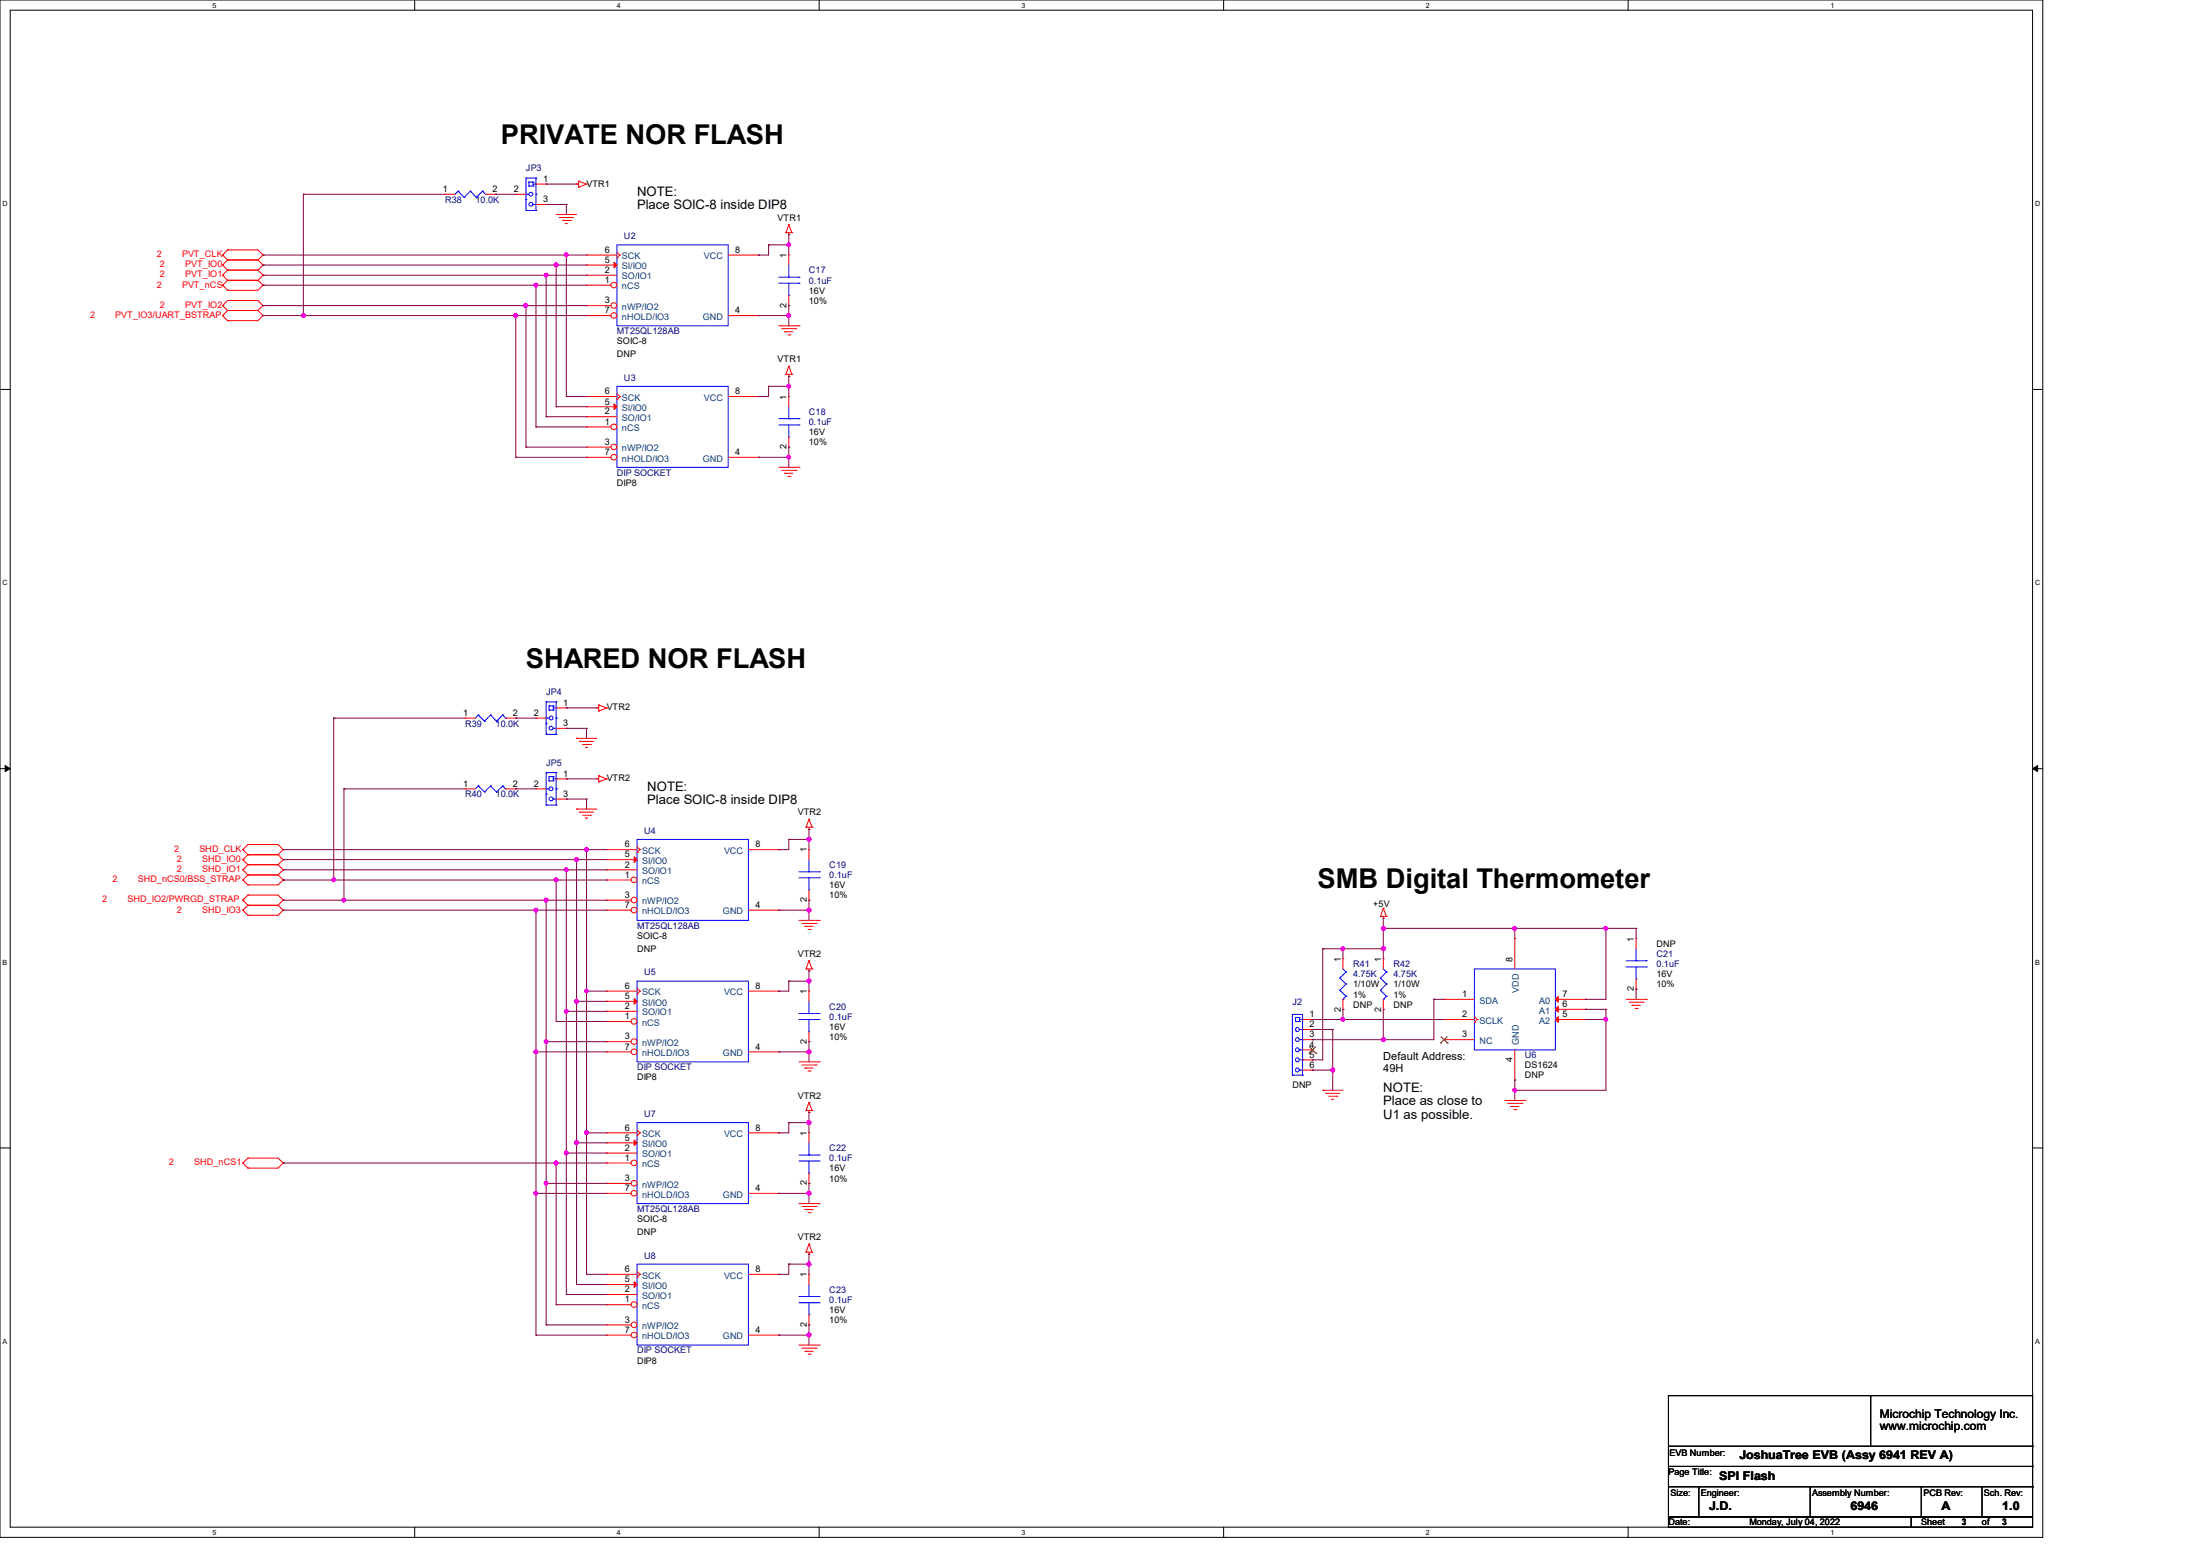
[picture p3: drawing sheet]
<svg xmlns="http://www.w3.org/2000/svg" width="420mm" height="297mm" viewBox="0 0 420 297" stroke-linecap="round" stroke-linejoin="round" font-family="sans-serif">
<path d="M0 0h390v293.5h-390zM1.9 1.9h386.1v289.6h-386.1z" fill="none" stroke="#000" stroke-width=".19"/>
<g fill="#fff">
<path d="M40.6 .2h.7v1.5h-.7z"/>
<path d="M40.6 291.7h.7v1.5h-.7z"/>
</g>
<path d="M79.2 0v1.9M79.2 291.5v2" fill="none" stroke="#000" stroke-width=".19"/>
<g fill="#fff">
<path d="M117.8 .2h.7v1.5h-.7z"/>
<path d="M117.8 291.7h.7v1.5h-.7z"/>
</g>
<path d="M156.4 0v1.9M156.4 291.5v2" fill="none" stroke="#000" stroke-width=".19"/>
<g fill="#fff">
<path d="M195 .2h.7v1.5h-.7z"/>
<path d="M195 291.7h.7v1.5h-.7z"/>
</g>
<path d="M233.6 0v1.9M233.6 291.5v2" fill="none" stroke="#000" stroke-width=".19"/>
<g fill="#fff">
<path d="M272.2 .2h.8v1.5h-.8z"/>
<path d="M272.2 291.7h.8v1.5h-.8z"/>
</g>
<path d="M310.8 0v1.9M310.8 291.5v2" fill="none" stroke="#000" stroke-width=".19"/>
<g fill="#fff">
<path d="M349.4 .2h.8v1.5h-.8z"/>
<path d="M349.4 291.7h.8v1.5h-.8z"/>
<path d="M.5 38.1h1v1.6h-1z"/>
<path d="M388.5 38.1h1v1.6h-1z"/>
<path d="M.5 110.5h1v1.6h-1z"/>
<path d="M388.5 110.5h1v1.6h-1z"/>
</g>
<path d="M0 74.3h1.9M388 74.3h2" fill="none" stroke="#000" stroke-width=".19"/>
<g fill="#fff">
<path d="M.5 182.9h.9v1.5h-.9z"/>
<path d="M388.5 182.9h.9v1.5h-.9z"/>
</g>
<path d="M0 146.7h1.9M388 146.7h2" fill="none" stroke="#000" stroke-width=".19"/>
<path d="M1 146.1l.9 .6-.9 .6zM388 146.7l1-.6v1.2z" fill="#000" stroke="#000" stroke-width=".19"/>
<g fill="#fff">
<path d="M.5 255.3h.9v1.5h-.9z"/>
<path d="M388.5 255.3h.9v1.5h-.9z"/>
</g>
<g fill="none" stroke="#000" stroke-width=".19">
<path d="M0 219.1h1.9M388 219.1h2M318.5 266.4h69.5v23.2h-69.5zM318.5 279.9h69.5M318.5 276.1h69.5M357.1 266.4h.1M357.1 266.4v9.7M388 279.9h.1M388 276.1h.1M318.5 289.6h46.4v1.9h-46.4zM318.5 283.8h69.5M324.3 283.8h.1"/>
<path d="M324.3 283.8v5.8M345.6 283.8h.1M345.6 283.8v5.8M364.9 289.6h23.1v1.9h-23.1zM366.8 283.8h.1M366.8 283.8v5.8M378.4 283.8h.1M378.4 283.8v5.8M388 283.8h.1"/>
</g>
<g fill="none" stroke="#f00" stroke-width=".19">
<path d="M85 37.1h.1M85 37.1h1.9M92.7 37.1h1.9M94.6 37.1h.1M98.5 37.1h.1M98.5 37.1h1.9M102.3 35.1h2M102.3 39h2M104.3 35.1h.1M104.3 39h.1M110.1 35.1h.1M110.1 35.1h.3"/>
<path d="M110.4 34.6h.1M110.4 35.7h.1M110.4 34.6v1.1M110.4 34.6l1.6 .5M112 35.1h.1M112 35.1l-1.6 .6M42.5 48.7h.1M42.5 50.6h.1M42.5 52.5h.1M42.5 58.3h.1M42.5 54.4h.1M42.5 48.7l.9 .9"/>
<path d="M42.5 50.6l.9 1M42.5 52.5l.9 1M42.5 58.3l.9 1M42.5 54.4l.9 1M43.4 47.7h.1M43.4 49.6h.1M43.4 51.6h.1M43.4 53.5h.1M43.4 57.4h.1M43.4 59.3h.1M43.4 55.4h.1M43.4 47.7l-.9 1"/>
<path d="M43.4 47.7h5.8l1 1M43.4 49.6h5.8M43.4 49.6l-.9 1M43.4 51.6h5.8M43.4 51.6l-.9 .9M43.4 53.5h5.8M43.4 57.4l-.9 .9M43.4 57.4h5.8l1 .9M43.4 59.3h5.8M43.4 59.3l-.9 .9M43.4 53.5l-.9 .9M49.2 49.6l1 1"/>
<path d="M49.2 51.6l1 .9M49.2 59.3l1 .9M49.2 53.5l1 .9M50.2 48.7h.1M50.2 50.6h.1M50.2 52.5h.1M50.2 58.3h.1M50.2 54.4h.1M50.2 48.7l-1 .9M50.2 50.6l-1 1M50.2 52.5l-1 1M50.2 58.3l-1 1"/>
<path d="M50.2 54.4l-1 1h-5.8M106.2 40.9h.1M106.2 40.9h3.9M106.8 41.5h.1M106.8 41.5h2.7M107.4 42.1h1.5M107.9 42.7h.1M107.9 42.7h.4M108.9 42.1h.1M112 50.6h.1M112 52.5h.1M112 50.6h5.8"/>
<path d="M112 52.5h5.8M150 44.4h.1M150 44.4h1.2M150.6 44.8h.1M150.6 42.9h.1M150.6 44.4v.4M150.6 42.9l-.6 1.5M150.6 42.9l.6 1.5M151.2 44.4h.1M42.5 60.2h.1M42.5 60.2l.9 1M43.4 61.2h.1"/>
<path d="M50.2 60.2h.1M50.2 60.2l-1 1h-5.8M148.7 62.2h3.8M149.2 62.7h2.7M149.8 63.3h.1M149.8 63.3h1.5M150 71.5h.1M150 71.5h1.2M150.4 63.9h.4M150.6 71.8h.1M150.6 69.9h.1M150.6 71.5v.3"/>
<path d="M150.6 69.9l-.6 1.6M150.6 69.9l.6 1.6M150.8 63.9h.1M151.2 71.5h.1M151.9 62.7h.1M152.5 62.2h.1M148.7 89.2h3.8M149.2 89.8h2.7M149.8 90.3h.1M149.8 90.3h1.5M150.4 90.9h.4M150.8 90.9h.1"/>
<path d="M151.9 89.8h.1M152.5 89.2h.1M102.3 137.1h.1M102.3 137.1h2M106.2 135.1h1.9M106.2 139h1.9M108.1 135.1h.1M108.1 139h.1M113.9 135.1h.1M113.9 135.1h.4M114.3 134.6h.1M114.3 135.7h.1"/>
<path d="M114.3 134.6v1.1M114.3 134.6l1.5 .5M115.8 135.1h.1M115.8 135.1l-1.5 .6M110.1 154.4h.1M110.1 140.9h.1M110.1 154.4h3.8M110.1 140.9h3.8M110.6 155h.1M110.6 141.5h.1M110.6 155h2.7M110.6 141.5h2.7"/>
<path d="M111.2 155.6h1.5M111.2 142.1h1.5M111.8 156.2h.1M111.8 142.7h.1M111.8 156.2h.4M111.8 142.7h.4M112.7 155.6h.1M112.7 142.1h.1M113.9 148.7h.1M113.9 148.7h.4M114.3 148.1h.1M114.3 149.2h.1"/>
<path d="M114.3 148.1v1.1M114.3 148.1l1.5 .6M115.8 148.7h.1M115.8 148.7l-1.5 .5M153.9 157.9h.1M153.9 157.9h1.1M154.4 158.3h.1M154.4 156.4h.1M154.4 157.9v.4M154.4 156.4l-.5 1.5M154.4 156.4l.6 1.5M155 157.9h.1"/>
<path d="M46.4 162.2h.1M46.4 164.1h.1M46.4 166h.1M46.4 171.8h.1M46.4 173.7h.1M46.4 168h.1M46.4 162.2l.9 1M46.4 164.1l.9 1M46.4 166l.9 1M46.4 171.8l.9 1M46.4 173.7l.9 1M46.4 168l.9 .9"/>
<path d="M47.3 161.2h.1M47.3 163.2h.1M47.3 165.1h.1M47.3 167h.1M47.3 170.9h.1M47.3 172.8h.1M47.3 174.7h.1M47.3 168.9h.1M47.3 161.2l-.9 1M47.3 161.2h5.8l1 1M47.3 163.2h5.8M47.3 163.2l-.9 .9"/>
<path d="M47.3 170.9l-.9 .9M47.3 165.1h5.8M47.3 165.1l-.9 .9M47.3 167h5.8M47.3 170.9h5.8l1 .9M47.3 172.8h5.8M47.3 172.8l-.9 .9M47.3 167l-.9 1M53.1 163.2l1 .9M53.1 165.1l1 .9M53.1 172.8l1 .9M53.1 167l1 1"/>
<path d="M54.1 162.2h.1M54.1 164.1h.1M54.1 166h.1M54.1 171.8h.1M54.1 173.7h.1M54.1 168h.1M54.1 162.2l-1 1M54.1 164.1l-1 1M54.1 166l-1 1M54.1 171.8l-1 1M54.1 173.7l-1 1h-5.8M54.1 168l-1 .9h-5.8"/>
<path d="M152.5 175.7h3.9M153.1 176.3h2.7M153.7 176.8h.1M153.7 176.8h1.5M154.3 177.4h.3M154.6 177.4h.1M155.8 176.3h.1M156.4 175.7h.1M263.5 174.9h.1M263.5 174.9h1.2M264.1 175.3h.1M264.1 173.4h.1"/>
<path d="M264.1 174.9v.4M264.1 173.4l-.6 1.5M264.1 173.4l.6 1.5M264.7 174.9h.1M289.2 179.2h.1M289.2 179.2v5.8M312.3 179.2h.1M312.3 179.2v1.9M153.9 185h.1M153.9 185h1.1M154.4 185.3h.1M154.4 183.4h.1"/>
<path d="M154.4 185v.3M154.4 183.4l-.5 1.6M154.4 183.4l.6 1.6M155 185h.1M275.7 190.8h.1M275.7 194.6h.1M275.7 198.5h.1M275.7 190.8h5.8M275.7 194.6h5.8M275.7 198.5h5.8M281.5 195.2h.1M281.5 194.1l.5 .5"/>
<path d="M282 194.6h.1M282 194.6l-.5 .6M296.9 190.8h5.8M296.9 194.6h5.8M296.9 192.7h5.8M302.7 190.8h.1M302.7 192.7h.1M302.7 194.6h.1M310.4 190.8h3.9M311 191.3h2.7M311.6 191.9h.1M311.6 191.9h1.5"/>
<path d="M312.2 192.5h.3M312.3 188.8h.1M312.3 186.9v1.9M312.5 192.5h.1M313.7 191.3h.1M314.3 190.8h.1M152.5 202.7h3.9M153.1 203.3h2.7M153.7 203.9h.1M153.7 203.9h1.5M153.9 212h.1M153.9 212h1.1"/>
<path d="M154.3 204.4h.3M154.4 212.3h.1M154.4 210.4h.1M154.4 212v.3M154.4 210.4l-.5 1.6M154.4 210.4l.6 1.6M154.6 204.4h.1M155 212h.1M155.8 203.3h.1M156.4 202.7h.1M252.5 208.1h.1M252.5 208.1h3.9"/>
<path d="M253.1 208.7h.1M253.1 208.7h2.7M253.7 209.3h1.5M254.3 209.8h.1M254.3 209.8h.3M255.2 209.3h.1M287.3 210.1h3.8M287.8 210.6h2.7M288.4 211.2h.1M288.4 211.2h1.6M289 211.8h.4M289.2 206.2h.1"/>
<path d="M289.2 200.4v5.8M289.4 211.8h.1M290.5 210.6h.1M291.1 210.1h.1M46.4 222h.1M46.4 222l.9 1M47.3 221.1h.1M47.3 223h.1M47.3 221.1l-.9 .9M47.3 221.1h5.8l1 .9M54.1 222h.1M54.1 222l-1 1h-5.8"/>
<path d="M152.5 229.7h3.9M153.1 230.3h2.7M153.7 230.9h.1M153.7 230.9h1.5M153.9 239h.1M153.9 239h1.1M154.3 231.5h.3M154.4 239.4h.1M154.4 237.4h.1M154.4 239v.4M154.4 237.4l-.5 1.6M154.4 237.4l.6 1.6"/>
<path d="M154.6 231.5h.1M155 239h.1M155.8 230.3h.1M156.4 229.7h.1M152.5 256.8h3.9M153.1 257.3h2.7M153.7 257.9h.1M153.7 257.9h1.5M154.3 258.5h.3M154.6 258.5h.1M155.8 257.3h.1M156.4 256.8h.1"/>
</g>
<g fill="none" stroke="#00f" stroke-width=".19">
<path d="M87.5 36.5h.1M87.5 36.5l-.6 .6M87.5 36.5l1.1 1.2M88.6 37.7h.1M89.8 36.5h.1M89.8 36.5l-1.2 1.2M89.8 36.5l1.1 1.2M90.9 37.7h.1M92.1 36.5h.1M92.1 36.5l-1.2 1.2M92.1 36.5l.6 .6M92.7 37.1h.1"/>
<path d="M100.4 34h.1M100.4 38.1h.1M100.4 37.1h.1M100.4 34h1.9M100.4 34v6.2M100.4 37.1h.6M101 35.5h.1M101 34.8h.1M101 34.8h.8M101 35.5h.8M101 34.8v.7M101.8 34.8h.1"/>
<path d="M101.8 35.5h.1M101.8 39h.1M101.8 35.1h.5M101.8 34.8v.7M101.8 39h.5M102.3 34h.1M102.3 37.1h.1M102.3 35.1h.1M102.3 34v6.2M100.4 40.2h.1M100.4 40.2h1.9M102.3 40.2h.1"/>
<path d="M117.8 46.7h21.2v15.5h-21.2zM104.3 134h.1M104.3 138h.1M104.3 137.1h.1M104.3 134h1.9M104.3 134v6.2M104.3 137.1h.5M104.8 135.6h.1M104.8 134.7h.1M104.8 134.7h.8M104.8 135.6h.8M104.8 134.7v.9"/>
<path d="M105.6 134.7h.1M105.6 135.6h.1M105.6 139h.1M105.6 135.1h.6M105.6 134.7v.9M105.6 139h.6M106.2 134h.1M106.2 137.1h.1M106.2 135.1h.1M106.2 134v6.2M104.3 140.2h.1M104.3 140.2h1.9"/>
<path d="M106.2 140.2h.1M281.5 185h15.4v15.4h-15.4zM310.4 183.4h3.9M310.4 184.6h3.9M312.3 186.9h.1M312.3 183.4h.1M312.3 181.1v2.3M312.3 184.6v2.3M314.3 183.4h.1M314.3 184.6h.1"/>
<circle cx="101.4" cy="37.1" r=".37"/>
<circle cx="101.4" cy="39" r=".37"/>
<circle cx="105.2" cy="139" r=".37"/>
<circle cx="105.2" cy="137.1" r=".37"/>
</g>
<path d="M275 199.1h.1M275.1 197.9l1.2 1.2M276.3 197.9l-1.3 1.2M276.3 199.1h.1" fill="none" stroke="#804000" stroke-width=".19"/>
<g fill="#f00" stroke="#f00" stroke-width=".19">
<path d="M297.5 190.2v1.1l-.6-.5z"/>
<path d="M296.9 192.7l.6-.6v1.1z"/>
<path d="M297.5 194.1v1.1l-.6-.6z"/>
<path d="M117.2 50l.6 .6-.6 .5z"/>
</g>
<circle cx="117.2" cy="60.2" r=".54" fill="#fff" stroke="#f00" stroke-width=".19"/>
<path d="M139 48.7h5.8M144.8 48.7h.1M112 60.2h.1M112 60.2h4.6M139 60.2h5.8M144.8 60.2h.1" fill="none" stroke="#f00" stroke-width=".19"/>
<circle cx="117.2" cy="54.4" r=".54" fill="#fff" stroke="#f00" stroke-width=".19"/>
<path d="M112 54.4h.1M112 48.7h.1M112 54.4h4.6M112 48.7h5.8M117.8 49.2h.1M117.8 48.1l.5 .6M118.3 48.7h.1M118.3 48.7l-.5 .5" fill="none" stroke="#f00" stroke-width=".19"/>
<circle cx="117.2" cy="58.3" r=".54" fill="#fff" stroke="#f00" stroke-width=".19"/>
<path d="M112 58.3h.1M112 58.3h4.6M112 77.6h.1M112 79.5h.1M112 77.6h5.8M112 79.5h5.8" fill="none" stroke="#f00" stroke-width=".19"/>
<path d="M117.8 73.7h21.2v15.5h-21.2z" fill="none" stroke="#00f" stroke-width=".19"/>
<path d="M117.2 77.1l.6 .5-.6 .6z" fill="#f00" stroke="#f00" stroke-width=".19"/>
<circle cx="117.2" cy="87.3" r=".54" fill="#fff" stroke="#f00" stroke-width=".19"/>
<path d="M139 75.7h5.8M144.8 75.7h.1M112 87.3h.1M112 87.3h4.6M139 87.3h5.8M144.8 87.3h.1" fill="none" stroke="#f00" stroke-width=".19"/>
<circle cx="117.2" cy="81.5" r=".54" fill="#fff" stroke="#f00" stroke-width=".19"/>
<path d="M112 75.7h.1M112 75.7h5.8M117.8 76.2h.1M117.8 75.1l.5 .6M118.3 75.7h.1M118.3 75.7l-.5 .5M112 81.5h.1M112 81.5h4.6" fill="none" stroke="#f00" stroke-width=".19"/>
<circle cx="117.2" cy="85.3" r=".54" fill="#fff" stroke="#f00" stroke-width=".19"/>
<g fill="none" stroke="#f00" stroke-width=".19">
<path d="M150.6 75.7h.1M150.6 75.7v1.9M112 85.3h.1M112 85.3h4.6M150.6 85.3h.1M150.6 83.4v1.9M88.8 137.1h.1M88.8 137.1h2M96.5 137.1h2M98.5 137.1h.1M115.8 218.1h.1M115.8 218.1h5.8"/>
<path d="M115.8 220.1h.1M115.8 220.1h5.8"/>
</g>
<g fill="none" stroke="#00f" stroke-width=".19">
<path d="M148.7 79.9h3.8M150.6 79.9h.1M150.6 77.6v2.3M152.5 79.9h.1M148.7 81.1h3.8M150.6 83.4h.1M150.6 81.1v2.3M152.5 81.1h.1M91.3 136.5h.1M91.3 136.5l-.5 .6M91.3 136.5l1.2 1.2M92.5 137.7h.1"/>
<path d="M93.6 136.5h.1M93.6 136.5l-1.1 1.2M93.6 136.5l1.2 1.2M94.8 137.7h.1M96 136.5h.1M96 136.5l-1.2 1.2M96 136.5l.5 .6M96.5 137.1h.1M121.6 214.3h21.3v15.4h-21.3z"/>
</g>
<path d="M121.1 217.6l.5 .5-.5 .6z" fill="#f00" stroke="#f00" stroke-width=".19"/>
<circle cx="121" cy="227.8" r=".54" fill="#fff" stroke="#f00" stroke-width=".19"/>
<path d="M142.9 216.2h5.8M148.7 216.2h.1M115.8 227.8h.1M115.8 227.8h4.7M142.9 227.8h5.8M148.7 227.8h.1" fill="none" stroke="#f00" stroke-width=".19"/>
<circle cx="121" cy="222" r=".54" fill="#fff" stroke="#f00" stroke-width=".19"/>
<path d="M115.8 216.2h.1M115.8 216.2h5.8M121.6 216.8h.1M121.6 215.7l.6 .5M122.2 216.2h.1M122.2 216.2l-.6 .6M115.8 222h.1M115.8 222h4.7" fill="none" stroke="#f00" stroke-width=".19"/>
<circle cx="121" cy="225.9" r=".54" fill="#fff" stroke="#f00" stroke-width=".19"/>
<path d="M115.8 191.1h.1M115.8 193h.1M115.8 191.1h5.8M115.8 193h5.8M115.8 225.9h.1M115.8 225.9h4.7" fill="none" stroke="#f00" stroke-width=".19"/>
<path d="M121.6 187.3h21.3v15.4h-21.3z" fill="none" stroke="#00f" stroke-width=".19"/>
<path d="M121.1 190.6l.5 .5-.5 .6z" fill="#f00" stroke="#f00" stroke-width=".19"/>
<circle cx="121" cy="200.8" r=".54" fill="#fff" stroke="#f00" stroke-width=".19"/>
<path d="M142.9 189.2h5.8M148.7 189.2h.1M115.8 200.8h.1M115.8 200.8h4.7M142.9 200.8h5.8M148.7 200.8h.1" fill="none" stroke="#f00" stroke-width=".19"/>
<circle cx="121" cy="195" r=".54" fill="#fff" stroke="#f00" stroke-width=".19"/>
<path d="M115.8 195h.1M115.8 189.2h.1M115.8 195h4.7M115.8 189.2h5.8M121.6 189.7h.1M121.6 188.6l.6 .6M122.2 189.2h.1M122.2 189.2l-.6 .5" fill="none" stroke="#f00" stroke-width=".19"/>
<circle cx="121" cy="198.8" r=".54" fill="#fff" stroke="#f00" stroke-width=".19"/>
<path d="M115.8 198.8h.1M115.8 198.8h4.7M115.8 245.2h.1M115.8 247.1h.1M115.8 245.2h5.8M115.8 247.1h5.8" fill="none" stroke="#f00" stroke-width=".19"/>
<path d="M121.6 241.3h21.3v15.5h-21.3z" fill="none" stroke="#00f" stroke-width=".19"/>
<path d="M121.1 244.6l.5 .6-.5 .5z" fill="#f00" stroke="#f00" stroke-width=".19"/>
<circle cx="121" cy="254.8" r=".54" fill="#fff" stroke="#f00" stroke-width=".19"/>
<path d="M115.8 254.8h.1M115.8 254.8h4.7M142.9 254.8h5.8M142.9 243.2h5.8M148.7 254.8h.1M148.7 243.2h.1" fill="none" stroke="#f00" stroke-width=".19"/>
<circle cx="121" cy="249" r=".54" fill="#fff" stroke="#f00" stroke-width=".19"/>
<path d="M115.8 249h.1M115.8 243.2h.1M115.8 249h4.7M115.8 243.2h5.8M121.6 243.8h.1M121.6 242.7l.6 .5M122.2 243.2h.1M122.2 243.2l-.6 .6" fill="none" stroke="#f00" stroke-width=".19"/>
<circle cx="121" cy="252.9" r=".54" fill="#fff" stroke="#f00" stroke-width=".19"/>
<path d="M115.8 164.1h.1M115.8 166h.1M115.8 164.1h5.8M115.8 166h5.8M115.8 252.9h.1M115.8 252.9h4.7" fill="none" stroke="#f00" stroke-width=".19"/>
<path d="M121.6 160.2h21.3v15.5h-21.3z" fill="none" stroke="#00f" stroke-width=".19"/>
<path d="M121.1 163.5l.5 .6-.5 .5z" fill="#f00" stroke="#f00" stroke-width=".19"/>
<circle cx="121" cy="173.7" r=".54" fill="#fff" stroke="#f00" stroke-width=".19"/>
<path d="M115.8 173.7h.1M115.8 173.7h4.7M142.9 173.7h5.8M142.9 162.2h5.8M148.7 173.7h.1M148.7 162.2h.1" fill="none" stroke="#f00" stroke-width=".19"/>
<circle cx="121" cy="168" r=".54" fill="#fff" stroke="#f00" stroke-width=".19"/>
<path d="M115.8 168h.1M115.8 162.2h.1M115.8 168h4.7M115.8 162.2h5.8M121.6 162.7h.1M121.6 161.6l.6 .6M122.2 162.2h.1M122.2 162.2l-.6 .5" fill="none" stroke="#f00" stroke-width=".19"/>
<circle cx="121" cy="171.8" r=".54" fill="#fff" stroke="#f00" stroke-width=".19"/>
<g fill="none" stroke="#f00" stroke-width=".19">
<path d="M150.6 48.7h.1M150.6 58.3h.1M150.6 48.7v1.9M150.6 56.4v1.9M88.8 150.6h.1M88.8 150.6h2M96.5 150.6h2M98.5 150.6h.1M102.3 150.6h.1M102.3 150.6h2M106.2 148.7h1.9M106.2 152.5h1.9"/>
<path d="M108.1 148.7h.1M108.1 152.5h.1M115.8 171.8h.1M115.8 171.8h4.7M154.4 162.2h.1M154.4 171.8h.1M154.4 162.2v1.9M154.4 169.9v1.9M154.4 189.2h.1M154.4 198.8h.1M154.4 189.2v1.9M154.4 196.9v1.9"/>
<path d="M248.7 194.6h1.9M248.7 196.5h1.9M248.7 198.5h1.9M250.6 194.6h.1M250.6 196.5h.1M250.6 198.5h.1M256.4 183h.1M256.4 192.7h.1M256.4 183v2M256.4 190.8v1.9M264.1 183h.1M264.1 192.7h.1"/>
<path d="M264.1 183v2M264.1 190.8v1.9M154.4 216.2h.1M154.4 216.2v1.9M248.7 200.4h1.9M248.7 202.3h1.9M248.7 204.3h1.9M250.6 200.4h.1M250.6 202.3h.1M250.6 204.3h.1M154.4 225.9h.1M154.4 223.9v2"/>
<path d="M154.4 243.2h.1M154.4 252.9h.1M154.4 243.2v2M154.4 251v1.9"/>
</g>
<g fill="none" stroke="#00f" stroke-width=".19">
<path d="M148.7 52.9h3.8M148.7 54.1h3.8M150.6 56.4h.1M150.6 52.9h.1M150.6 50.6v2.3M150.6 54.1v2.3M152.5 52.9h.1M152.5 54.1h.1M91.3 150h.1M91.3 150l-.5 .6M91.3 150l1.2 1.2M92.5 151.2h.1"/>
<path d="M93.6 150h.1M93.6 150l-1.1 1.2M93.6 150l1.2 1.2M94.8 151.2h.1M96 150h.1M96 150l-1.2 1.2M96 150l.5 .6M96.5 150.6h.1M104.3 147.5h.1M104.3 153.7h.1M104.3 151.6h.1M104.3 150.6h.1"/>
<path d="M104.3 147.5h1.9M104.3 147.5v6.2M104.3 153.7h1.9M104.3 150.6h.5M104.8 149.1h.1M104.8 148.3h.1M104.8 148.3h.8M104.8 149.1h.8M104.8 148.3v.8M105.6 148.3h.1M105.6 149.1h.1M105.6 152.5h.1"/>
<path d="M105.6 148.7h.6M105.6 148.3v.8M105.6 152.5h.6M106.2 147.5h.1M106.2 153.7h.1M106.2 150.6h.1M106.2 148.7h.1M106.2 147.5v6.2M152.5 166.4h3.9M152.5 167.6h3.9M154.4 169.9h.1M154.4 166.4h.1"/>
<path d="M154.4 164.1v2.3M154.4 167.6v2.3M156.4 166.4h.1M156.4 167.6h.1M152.5 194.6h3.9M152.5 193.5h3.9M154.4 196.9h.1M154.4 193.5h.1M154.4 191.1v2.4M154.4 194.6v2.3M156.4 193.5h.1M156.4 194.6h.1"/>
<path d="M246.7 193.6h.1M246.7 193.6h2v11.6M246.7 193.6v11.6M247.3 194.2h.1M247.3 195h.1M247.3 194.2h.8M247.3 194.2v.8M247.3 195h.8M248.1 196.5h.1M248.1 194.2h.1M248.1 195h.1M248.1 198.5h.6"/>
<path d="M248.1 196.5h.6M248.1 194.6h.6M248.1 194.2v.8M248.7 198.5h.1M248.7 194.6h.1M255.8 186.7h.1M255.8 189h.1M255.8 186.7l1.2 1.1M255.8 189l1.2 1.2M256.4 190.8h.1M256.4 185l.6 .5M257 185.5h.1"/>
<path d="M257 187.8h.1M257 190.2h.1M257 185.5l-1.2 1.2M257 187.8l-1.2 1.2M257 190.2l-.6 .6M263.5 186.7h.1M263.5 189h.1M263.5 186.7l1.2 1.1M263.5 189l1.2 1.2M264.1 190.8h.1M264.1 185l.6 .5M264.7 185.5h.1"/>
<path d="M264.7 187.8h.1M264.7 190.2h.1M264.7 185.5l-1.2 1.2M264.7 187.8l-1.2 1.2M264.7 190.2l-.6 .6M154.4 218.1v2.4M246.7 205.2h.1M246.7 205.2h2M248.1 200.4h.1M248.1 204.3h.1M248.1 202.3h.6M248.1 200.4h.6"/>
<path d="M248.1 204.3h.6M248.7 202.3h.1M248.7 205.2h.1M152.5 220.5h3.9M152.5 221.6h3.9M154.4 223.9h.1M154.4 220.5h.1M154.4 221.6v2.3M156.4 220.5h.1M156.4 221.6h.1M152.5 247.5h3.9M152.5 248.7h3.9"/>
<path d="M154.4 251h.1M154.4 247.5h.1M154.4 245.2v2.3M154.4 248.7v2.3M156.4 247.5h.1M156.4 248.7h.1"/>
<circle cx="105.2" cy="152.5" r=".37"/>
<circle cx="105.2" cy="150.6" r=".37"/>
<circle cx="247.7" cy="196.5" r=".37"/>
<circle cx="247.7" cy="198.4" r=".37"/>
<circle cx="247.7" cy="200.4" r=".37"/>
<circle cx="247.7" cy="204.2" r=".37"/>
<circle cx="247.7" cy="202.3" r=".37"/>
</g>
<path d="M250 199.8l1.2 1.2M251.2 199.8l-1.3 1.2M249.9 201h.1M251.2 201h.1" fill="none" stroke="#804000" stroke-width=".19"/>
<g fill="none" stroke="#800040" stroke-width=".19">
<path d="M57.9 37.1h.1M57.9 37.1h27.1M57.9 37.1v23.1M94.6 37.1h.1M94.6 37.1h3.9M104.3 35.1h.1M104.3 39h.1M104.3 35.1h5.8M104.3 39h3.8M108.1 39h.1M108.1 39v1.9M50.2 48.7h.1"/>
<path d="M50.2 50.6h.1M50.2 52.5h.1M50.2 58.3h.1M50.2 54.4h.1M50.2 48.7h61.8M50.2 50.6h61.8M50.2 52.5h61.8M50.2 58.3h61.8M50.2 54.4h61.8M100.4 58.3h.1M100.4 58.3v27M102.3 54.4h.1"/>
<path d="M102.3 54.4v27.1M104.3 52.5h.1M104.3 52.5v27M106.2 50.6h.1M106.2 50.6v27M108.1 48.7h.1M108.1 48.7v27M144.8 48.7h.1M146.7 46.7h.1M146.7 46.7v2h-1.9M146.7 46.7h3.9M150.6 58.3h.1"/>
<path d="M150.6 46.7h.1M150.6 44.8h.1M150.6 44.8v3.9M150.6 58.3v3.9M50.2 60.2h.1M50.2 60.2h61.8M57.9 60.2h.1M98.5 60.2h.1M98.5 60.2v27.1M104.3 79.5h.1M104.3 79.5h7.7M106.2 77.6h.1"/>
<path d="M106.2 77.6h5.8M108.1 75.7h.1M108.1 75.7h3.9M144.8 60.2h.1M144.8 75.7h.1M144.8 60.2h5.8M146.7 73.7h.1M146.7 73.7v2h-1.9M146.7 73.7h3.9M150.6 60.2h.1M150.6 73.7h.1M150.6 71.8h.1"/>
<path d="M150.6 71.8v3.9M98.5 87.3h.1M98.5 87.3h13.5M100.4 85.3h.1M100.4 85.3h11.6M102.3 81.5h.1M102.3 81.5h9.7M144.8 87.3h.1M144.8 87.3h5.8M150.6 87.3h.1M150.6 85.3h.1M150.6 85.3v3.9"/>
<path d="M63.7 137.1h.1M63.7 137.1h25.1M63.7 137.1v30.9M98.5 137.1h.1M98.5 137.1h3.8M108.1 135.1h.1M108.1 139h.1M108.1 135.1h5.8M108.1 139h3.9M112 139h.1M112 139v1.9M65.7 150.6h.1"/>
<path d="M65.7 150.6h23.1M65.7 150.6v21.2M98.5 150.6h.1M98.5 150.6h3.8M108.1 148.7h.1M108.1 152.5h.1M108.1 148.7h5.8M108.1 152.5h3.9M112 152.5h.1M112 152.5v1.9M154.4 158.3h.1M154.4 158.3v3.9"/>
<path d="M54.1 162.2h.1M54.1 164.1h.1M54.1 166h.1M54.1 171.8h.1M54.1 173.7h.1M54.1 168h.1M54.1 173.7h61.7M54.1 162.2h61.7M54.1 164.1h61.7M54.1 166h61.7M54.1 171.8h61.7M54.1 168h61.7"/>
<path d="M63.7 168h.1M65.7 171.8h.1M102.3 173.7h.1M102.3 173.7v81.1M104.3 171.8h.1M104.3 171.8v81.1M106.2 168h.1M106.2 168v27M108.1 166h.1M108.1 166v81.1M110.1 164.1h.1M110.1 164.1v81.1"/>
<path d="M112 162.2h.1M112 162.2v81M148.7 173.7h.1M148.7 162.2h.1M148.7 173.7h5.7M150.6 160.2h.1M150.6 160.2v2h-1.9M150.6 160.2h3.8M154.4 173.7h.1M154.4 171.8h.1M154.4 160.2h.1M154.4 171.8v3.9"/>
<path d="M264.1 177.2h.1M264.1 175.3h.1M264.1 177.2h48.2M264.1 175.3v7.7M289.2 177.2h.1M289.2 177.2v2M306.6 177.2h.1M306.6 177.2v13.6h-3.9M312.3 177.2h.1M312.3 177.2v2M104.3 198.8h.1M104.3 198.8h11.5"/>
<path d="M106.2 195h.1M106.2 195h9.6M108.1 193h.1M108.1 193h7.7M110.1 191.1h.1M110.1 191.1h5.7M112 189.2h.1M112 189.2h3.8M148.7 189.2h.1M150.6 187.3h.1M150.6 187.3v1.9h-1.9M150.6 187.3h3.8"/>
<path d="M154.4 198.8h.1M154.4 185.3h.1M154.4 187.3h.1M154.4 185.3v3.9M154.4 198.8v3.9M250.6 196.5h.1M250.6 194.6h.1M250.6 198.5h.1M250.6 194.6h25.1M250.6 196.5h3.8M252.5 181.1h.1M252.5 181.1h11.6"/>
<path d="M252.5 181.1v21.2h-1.9M254.4 196.5h.1M254.4 196.5v11.6M256.4 194.6h.1M256.4 181.1h.1M256.4 192.7h.1M256.4 181.1v1.9M256.4 192.7v1.9M264.1 198.5h.1M264.1 181.1h.1M264.1 192.7h.1M264.1 192.7v5.8"/>
<path d="M273.7 190.8h.1M273.7 190.8v7.7h-23.1M273.7 190.8h2M302.7 190.8h.1M302.7 192.7h.1M302.7 194.6h.1M302.7 194.6h3.9M302.7 192.7h3.9M306.6 194.6h.1M306.6 192.7h.1M306.6 192.7v15.4h-17.4M312.3 188.8h.1"/>
<path d="M312.3 188.8v2M102.3 200.8h.1M102.3 200.8h13.5M110.1 218.1h.1M110.1 218.1h5.7M112 216.2h.1M112 216.2h3.8M148.7 200.8h.1M148.7 216.2h.1M148.7 200.8h5.7M150.6 214.3h.1M150.6 214.3v1.9h-1.9"/>
<path d="M150.6 214.3h3.8M154.4 200.8h.1M154.4 212.3h.1M154.4 214.3h.1M154.4 212.3v3.9M250.6 204.3h.1M250.6 202.3h.1M250.6 204.3h3.8M254.4 204.3h.1M289.2 208.1h.1M289.2 206.2h.1M289.2 206.2v3.9"/>
<path d="M54.1 222h.1M54.1 222h61.7M102.3 227.8h.1M102.3 227.8h13.5M104.3 225.9h.1M104.3 225.9h11.5M106.2 222h.1M106.2 222v27M108.1 220.1h.1M108.1 220.1h7.7M148.7 227.8h.1M148.7 227.8h5.7"/>
<path d="M154.4 225.9h.1M154.4 227.8h.1M154.4 239.4h.1M154.4 225.9v3.8M154.4 239.4v3.8M102.3 254.8h.1M102.3 254.8h13.5M104.3 252.9h.1M104.3 252.9h11.5M106.2 249h.1M106.2 249h9.6M108.1 247.1h.1"/>
<path d="M108.1 247.1h7.7M110.1 245.2h.1M110.1 245.2h5.7M112 243.2h.1M112 243.2h3.8M148.7 243.2h.1M148.7 254.8h.1M148.7 254.8h5.7M150.6 241.3h.1M150.6 241.3v1.9h-1.9M150.6 241.3h3.8M154.4 241.3h.1"/>
<path d="M154.4 252.9h.1M154.4 254.8h.1M154.4 252.9v3.9"/>
</g>
<g fill="#f0f" stroke="#f0f" stroke-width=".19">
<circle cx="150.6" cy="60.2" r=".36"/>
<circle cx="150.6" cy="46.7" r=".36"/>
<circle cx="154.4" cy="173.7" r=".38"/>
<circle cx="154.4" cy="160.2" r=".38"/>
<circle cx="108.1" cy="48.6" r=".36"/>
<circle cx="106.2" cy="50.6" r=".38"/>
<circle cx="104.2" cy="52.5" r=".36"/>
<circle cx="102.3" cy="54.4" r=".36"/>
<circle cx="112" cy="162.2" r=".36"/>
<circle cx="110" cy="164.1" r=".38"/>
<circle cx="108.1" cy="166" r=".36"/>
<circle cx="102.3" cy="173.7" r=".36"/>
<circle cx="106.2" cy="167.9" r=".38"/>
<circle cx="106.2" cy="222" r=".38"/>
<circle cx="57.9" cy="60.2" r=".38"/>
<circle cx="63.7" cy="167.9" r=".36"/>
<circle cx="104.2" cy="171.8" r=".36"/>
<circle cx="65.6" cy="171.8" r=".36"/>
<circle cx="150.6" cy="87.2" r=".36"/>
<circle cx="150.6" cy="73.7" r=".36"/>
<circle cx="154.4" cy="200.8" r=".38"/>
<circle cx="154.4" cy="187.2" r=".38"/>
<circle cx="100.4" cy="58.3" r=".38"/>
<circle cx="98.4" cy="60.2" r=".36"/>
<circle cx="112" cy="189.2" r=".36"/>
<circle cx="110" cy="191.1" r=".38"/>
<circle cx="108.1" cy="193" r=".36"/>
<circle cx="306.6" cy="177.2" r=".36"/>
<circle cx="289.2" cy="177.2" r=".36"/>
<circle cx="264.1" cy="181.1" r=".38"/>
<circle cx="264.1" cy="177.2" r=".38"/>
<circle cx="256.3" cy="194.6" r=".36"/>
<circle cx="306.6" cy="194.6" r=".36"/>
<circle cx="289.2" cy="208.1" r=".36"/>
<circle cx="254.4" cy="204.2" r=".38"/>
<circle cx="264.1" cy="198.4" r=".38"/>
<circle cx="256.3" cy="181.1" r=".36"/>
<circle cx="104.2" cy="225.8" r=".36"/>
<circle cx="104.2" cy="198.8" r=".36"/>
<circle cx="102.3" cy="227.8" r=".36"/>
<circle cx="102.3" cy="200.8" r=".36"/>
<circle cx="154.4" cy="214.3" r=".38"/>
<circle cx="154.4" cy="227.8" r=".38"/>
<circle cx="112" cy="216.2" r=".36"/>
<circle cx="110" cy="218.1" r=".38"/>
<circle cx="108.1" cy="220.1" r=".36"/>
<circle cx="154.4" cy="241.3" r=".38"/>
<circle cx="154.4" cy="254.8" r=".38"/>
</g>
<g font-size="5.2">
<text x="95.6" y="27.4">PRIVATE NOR FLASH</text>
<text x="100.4" y="127.4">SHARED NOR FLASH</text>
<text x="251.5" y="169.5">SMB Digital Thermometer</text>
</g>
<g font-size="2.5">
<text x="121.6" y="37.4">NOTE:</text>
<text x="121.6" y="40">Place SOIC-8 inside DIP8</text>
<text x="123.6" y="150.9">NOTE:</text>
<text x="123.6" y="153.5">Place SOIC-8 inside DIP8</text>
<text x="264.1" y="208.4">NOTE:</text>
<text x="264.1" y="211">Place as close to</text>
<text x="264.1" y="213.6">U1 as possible.</text>
</g>
<g font-size="2.3">
<text x="358.9" y="270.6">Microchip Technology Inc.</text>
<text x="358.9" y="273">www.microchip.com</text>
<text x="332.1" y="278.6">JoshuaTree EVB (Assy 6941 REV A)</text>
<text x="328.2" y="282.4">SPI Flash</text>
<text x="326.3" y="288.2">J.D.</text>
<text x="353.3" y="288.2">6946</text>
<text x="370.7" y="288.2">A</text>
<text x="382.2" y="288.2">1.0</text>
</g>
<g font-size="2.1">
<text x="264.1" y="202.4">Default Address:</text>
<text x="264.1" y="204.6">49H</text>
</g>
<g font-size="1.7" fill="#000080">
<text x="100.4" y="32.7">JP3</text>
<text x="85" y="38.7">R38</text>
<text x="90.8" y="38.7">10.0K</text>
<text x="119.1" y="45.6">U2</text>
<text x="154.4" y="52.2">C17</text>
<text x="154.4" y="54.1">0.1uF</text>
<text x="117.8" y="63.8">MT25QL128AB</text>
<text x="119.1" y="72.6">U3</text>
<text x="154.4" y="79.2">C18</text>
<text x="154.4" y="81.2">0.1uF</text>
<text x="117.8" y="90.8">DIP SOCKET</text>
<text x="104.3" y="132.7">JP4</text>
<text x="88.8" y="138.7">R39</text>
<text x="94.6" y="138.7">10.0K</text>
<text x="104.3" y="146.2">JP5</text>
<text x="88.8" y="152.2">R40</text>
<text x="94.6" y="152.2">10.0K</text>
<text x="123" y="159.1">U4</text>
<text x="158.3" y="165.7">C19</text>
<text x="158.3" y="167.6">0.1uF</text>
<text x="121.6" y="177.3">MT25QL128AB</text>
<text x="258.3" y="184.6">R41</text>
<text x="266" y="184.6">R42</text>
<text x="316.2" y="182.7">C21</text>
<text x="316.2" y="184.6">0.1uF</text>
<text x="123" y="186.2">U5</text>
<text x="246.7" y="191.8">J2</text>
<text x="258.3" y="186.6">4.75K</text>
<text x="266" y="186.6">4.75K</text>
<text x="158.3" y="192.7">C20</text>
<text x="158.3" y="194.6">0.1uF</text>
<text x="291.1" y="202">U6</text>
<text x="121.6" y="204.3">DIP SOCKET</text>
<text x="123" y="213.2">U7</text>
<text x="158.3" y="219.7">C22</text>
<text x="158.3" y="221.7">0.1uF</text>
<text x="121.6" y="231.3">MT25QL128AB</text>
<text x="123" y="240.2">U8</text>
<text x="158.3" y="246.8">C23</text>
<text x="158.3" y="248.7">0.1uF</text>
<text x="121.6" y="258.4">DIP SOCKET</text>
</g>
<g font-size="1.7">
<text x="103.7" y="34.7">1</text>
<text x="112" y="35.6">VTR1</text>
<text x="84.5" y="36.7">1</text>
<text x="94" y="36.7">2</text>
<text x="98.1" y="36.7">2</text>
<text x="103.7" y="38.6">3</text>
<text x="148.5" y="42.2">VTR1</text>
<text x="115.4" y="50.2">5</text>
<text x="115.4" y="52.1">2</text>
<text x="115.4" y="48.3">6</text>
<text x="140.4" y="48.3">8</text>
<text x="150.2" y="49.2" transform="rotate(-90 150.2 49.2)">1</text>
<text x="115.4" y="59.8">7</text>
<text x="115.4" y="54">1</text>
<text x="115.4" y="57.9">3</text>
<text x="140.4" y="59.8">4</text>
<text x="150.2" y="58.7" transform="rotate(-90 150.2 58.7)">2</text>
<text x="154.4" y="56">16V</text>
<text x="154.4" y="58">10%</text>
<text x="117.8" y="65.7">SOIC-8</text>
<text x="117.8" y="68.2">DNP</text>
<text x="148.5" y="69.2">VTR1</text>
<text x="115.4" y="77.2">5</text>
<text x="115.4" y="75.3">6</text>
<text x="140.4" y="75.3">8</text>
<text x="150.2" y="76.3" transform="rotate(-90 150.2 76.3)">1</text>
<text x="115.4" y="79.1">2</text>
<text x="115.4" y="81.1">1</text>
<text x="154.4" y="83.1">16V</text>
<text x="115.4" y="86.9">7</text>
<text x="115.4" y="84.9">3</text>
<text x="140.4" y="86.9">4</text>
<text x="150.2" y="85.7" transform="rotate(-90 150.2 85.7)">2</text>
<text x="154.4" y="85">10%</text>
<text x="117.8" y="92.7">DIP8</text>
<text x="88.4" y="136.6">1</text>
<text x="97.9" y="136.6">2</text>
<text x="101.9" y="136.6">2</text>
<text x="107.5" y="134.7">1</text>
<text x="115.8" y="135.6">VTR2</text>
<text x="107.5" y="138.6">3</text>
<text x="107.5" y="148.2">1</text>
<text x="115.8" y="149.1">VTR2</text>
<text x="88.4" y="150.2">1</text>
<text x="97.9" y="150.2">2</text>
<text x="101.9" y="150.2">2</text>
<text x="107.5" y="152.1">3</text>
<text x="152.3" y="155.7">VTR2</text>
<text x="119.3" y="161.8">6</text>
<text x="144.2" y="161.8">8</text>
<text x="119.3" y="163.7">5</text>
<text x="119.3" y="165.6">2</text>
<text x="119.3" y="167.6">1</text>
<text x="154" y="162.7" transform="rotate(-90 154 162.7)">1</text>
<text x="119.3" y="173.3">7</text>
<text x="119.3" y="171.4">3</text>
<text x="144.2" y="173.3">4</text>
<text x="154" y="172.2" transform="rotate(-90 154 172.2)">2</text>
<text x="158.3" y="169.6">16V</text>
<text x="158.3" y="171.5">10%</text>
<text x="262.2" y="173.1">+5V</text>
<text x="121.6" y="179.2">SOIC-8</text>
<text x="311.9" y="179.7" transform="rotate(-90 311.9 179.7)">1</text>
<text x="121.6" y="181.7">DNP</text>
<text x="152.3" y="182.7">VTR2</text>
<text x="255.9" y="183.6" transform="rotate(-90 255.9 183.6)">1</text>
<text x="263.6" y="183.6" transform="rotate(-90 263.6 183.6)">1</text>
<text x="288.7" y="183.6" transform="rotate(-90 288.7 183.6)">8</text>
<text x="316.2" y="180.8">DNP</text>
<text x="119.3" y="190.7">5</text>
<text x="119.3" y="188.8">6</text>
<text x="144.2" y="188.8">8</text>
<text x="154" y="189.8" transform="rotate(-90 154 189.8)">1</text>
<text x="258.3" y="188.5">1/10W</text>
<text x="258.3" y="190.4">1%</text>
<text x="266" y="188.5">1/10W</text>
<text x="266" y="190.4">1%</text>
<text x="279.1" y="190.3">1</text>
<text x="298.3" y="190.3">7</text>
<text x="311.9" y="189.2" transform="rotate(-90 311.9 189.2)">2</text>
<text x="316.2" y="186.6">16V</text>
<text x="316.2" y="188.5">10%</text>
<text x="119.3" y="192.6">2</text>
<text x="119.3" y="194.6">1</text>
<text x="158.3" y="196.6">16V</text>
<text x="250" y="194.2">1</text>
<text x="250" y="196.1">2</text>
<text x="255.9" y="193.1" transform="rotate(-90 255.9 193.1)">2</text>
<text x="258.3" y="192.4">DNP</text>
<text x="263.6" y="193.1" transform="rotate(-90 263.6 193.1)">2</text>
<text x="266" y="192.4">DNP</text>
<text x="279.1" y="194.2">2</text>
<text x="298.3" y="192.2">6</text>
<text x="298.3" y="194.2">5</text>
<text x="119.3" y="200.4">7</text>
<text x="119.3" y="198.4">3</text>
<text x="144.2" y="200.4">4</text>
<text x="154" y="199.3" transform="rotate(-90 154 199.3)">2</text>
<text x="158.3" y="198.5">10%</text>
<text x="250" y="198">3</text>
<text x="250" y="200">4</text>
<text x="250" y="201.9">5</text>
<text x="250" y="203.8">6</text>
<text x="279.1" y="198">3</text>
<text x="288.7" y="202.7" transform="rotate(-90 288.7 202.7)">4</text>
<text x="291.1" y="203.9">DS1624</text>
<text x="121.6" y="206.2">DIP8</text>
<text x="152.3" y="209.7">VTR2</text>
<text x="246.7" y="207.8">DNP</text>
<text x="291.1" y="205.9">DNP</text>
<text x="119.3" y="215.8">6</text>
<text x="144.2" y="215.8">8</text>
<text x="119.3" y="217.7">5</text>
<text x="119.3" y="219.7">2</text>
<text x="119.3" y="221.6">1</text>
<text x="154" y="216.8" transform="rotate(-90 154 216.8)">1</text>
<text x="119.3" y="227.4">7</text>
<text x="119.3" y="225.5">3</text>
<text x="144.2" y="227.4">4</text>
<text x="154" y="226.3" transform="rotate(-90 154 226.3)">2</text>
<text x="158.3" y="223.6">16V</text>
<text x="158.3" y="225.5">10%</text>
<text x="121.6" y="233.3">SOIC-8</text>
<text x="121.6" y="235.8">DNP</text>
<text x="152.3" y="236.7">VTR2</text>
<text x="119.3" y="244.8">5</text>
<text x="119.3" y="242.8">6</text>
<text x="144.2" y="242.8">8</text>
<text x="154" y="243.8" transform="rotate(-90 154 243.8)">1</text>
<text x="119.3" y="246.7">2</text>
<text x="119.3" y="248.6">1</text>
<text x="158.3" y="250.6">16V</text>
<text x="119.3" y="254.4">7</text>
<text x="119.3" y="252.5">3</text>
<text x="144.2" y="254.4">4</text>
<text x="154" y="253.3" transform="rotate(-90 154 253.3)">2</text>
<text x="158.3" y="252.6">10%</text>
<text x="121.6" y="260.3">DIP8</text>
<text x="318.5" y="281.5">Page Title:</text>
<text x="318.7" y="277.9">EVB Number:</text>
<text x="318.9" y="285.6">Size:</text>
<text x="324.7" y="285.6">Engineer:</text>
<text x="345.9" y="285.6">Assembly Number:</text>
<text x="367.2" y="285.6">PCB Rev:</text>
<text x="378.7" y="285.6">Sch. Rev:</text>
<text x="318.5" y="291.2">Date:</text>
<text x="334" y="291.2">Monday, July 04, 2022</text>
<text x="366.8" y="291.2">Sheet</text>
<text x="374.5" y="291.2">3</text>
<text x="378.4" y="291.2">of</text>
<text x="382.2" y="291.2">3</text>
</g>
<g font-size="1.7" fill="#f00">
<text x="29.9" y="49.1">2</text>
<text x="30.5" y="51.1">2</text>
<text x="30.5" y="53">2</text>
<text x="34.8" y="49.1">PVT_CLK</text>
<text x="35.3" y="51.1">PVT_IO0</text>
<text x="35.3" y="53">PVT_IO1</text>
<text x="29.9" y="54.9">2</text>
<text x="30.5" y="58.8">2</text>
<text x="34.8" y="54.9">PVT_nCS</text>
<text x="35.3" y="58.8">PVT_IO2</text>
<text x="17.2" y="60.7">2</text>
<text x="22" y="60.7">PVT_IO3/UART_BSTRAP</text>
<text x="33.2" y="162.6">2</text>
<text x="33.8" y="164.5">2</text>
<text x="33.8" y="166.5">2</text>
<text x="38.1" y="162.6">SHD_CLK</text>
<text x="38.6" y="164.5">SHD_IO0</text>
<text x="38.6" y="166.5">SHD_IO1</text>
<text x="19.5" y="172.3">2</text>
<text x="21.5" y="168.4">2</text>
<text x="24.3" y="172.3">SHD_IO2/PWRGD_STRAP</text>
<text x="26.3" y="168.4">SHD_nCS0/BSS_STRAP</text>
<text x="33.8" y="174.2">2</text>
<text x="38.6" y="174.2">SHD_IO3</text>
<text x="32.3" y="222.5">2</text>
<text x="37.1" y="222.5">SHD_nCS1</text>
</g>
<g font-size="1.7" fill="#004080">
<text x="118.7" y="51.4">SI/IO0</text>
<text x="118.7" y="53.3">SO/IO1</text>
<text x="118.7" y="49.5">SCK</text>
<text x="134.4" y="49.5">VCC</text>
<text x="118.7" y="55.2">nCS</text>
<text x="118.7" y="59.1">nWP/IO2</text>
<text x="118.7" y="61">nHOLD/IO3</text>
<text x="134.2" y="61">GND</text>
<text x="118.7" y="76.5">SCK</text>
<text x="134.4" y="76.5">VCC</text>
<text x="118.7" y="78.4">SI/IO0</text>
<text x="118.7" y="80.3">SO/IO1</text>
<text x="118.7" y="82.3">nCS</text>
<text x="118.7" y="88.1">nHOLD/IO3</text>
<text x="118.7" y="86.1">nWP/IO2</text>
<text x="134.2" y="88.1">GND</text>
<text x="122.6" y="164.9">SI/IO0</text>
<text x="122.6" y="166.8">SO/IO1</text>
<text x="122.6" y="163">SCK</text>
<text x="138.2" y="163">VCC</text>
<text x="122.6" y="168.8">nCS</text>
<text x="122.6" y="172.6">nWP/IO2</text>
<text x="122.6" y="174.5">nHOLD/IO3</text>
<text x="138" y="174.5">GND</text>
<text x="122.6" y="191.9">SI/IO0</text>
<text x="122.6" y="190">SCK</text>
<text x="138.2" y="190">VCC</text>
<text x="282.4" y="191.6">SDA</text>
<text x="290" y="189.5" transform="rotate(-90 290 189.5)">VDD</text>
<text x="293.8" y="191.6">A0</text>
<text x="122.6" y="193.8">SO/IO1</text>
<text x="122.6" y="195.8">nCS</text>
<text x="282.4" y="195.4">SCLK</text>
<text x="293.8" y="193.5">A1</text>
<text x="293.8" y="195.4">A2</text>
<text x="122.6" y="201.6">nHOLD/IO3</text>
<text x="122.6" y="199.6">nWP/IO2</text>
<text x="138" y="201.6">GND</text>
<text x="282.4" y="199.3">NC</text>
<text x="290" y="199.4" transform="rotate(-90 290 199.4)">GND</text>
<text x="122.6" y="218.9">SI/IO0</text>
<text x="122.6" y="220.9">SO/IO1</text>
<text x="122.6" y="217">SCK</text>
<text x="138.2" y="217">VCC</text>
<text x="122.6" y="222.8">nCS</text>
<text x="122.6" y="226.7">nWP/IO2</text>
<text x="122.6" y="228.6">nHOLD/IO3</text>
<text x="138" y="228.6">GND</text>
<text x="122.6" y="246">SI/IO0</text>
<text x="122.6" y="244">SCK</text>
<text x="138.2" y="244">VCC</text>
<text x="122.6" y="247.9">SO/IO1</text>
<text x="122.6" y="249.8">nCS</text>
<text x="122.6" y="255.6">nHOLD/IO3</text>
<text x="122.6" y="253.7">nWP/IO2</text>
<text x="138" y="255.6">GND</text>
</g>
<g font-size="1.4">
<text x="40.6" y="1.4">5</text>
<text x="117.8" y="1.4">4</text>
<text x="195" y="1.4">3</text>
<text x="272.2" y="1.4">2</text>
<text x="349.4" y="1.4">1</text>
<text x=".5" y="39.4">D</text>
<text x="388.5" y="39.4">D</text>
<text x=".5" y="111.8">C</text>
<text x="388.5" y="111.8">C</text>
<text x=".5" y="184.2">B</text>
<text x="388.5" y="184.2">B</text>
<text x=".5" y="256.5">A</text>
<text x="388.5" y="256.5">A</text>
<text x="40.6" y="292.9">5</text>
<text x="117.8" y="292.9">4</text>
<text x="195" y="292.9">3</text>
<text x="272.2" y="292.9">2</text>
<text x="349.4" y="292.9">1</text>
</g>
</svg>
